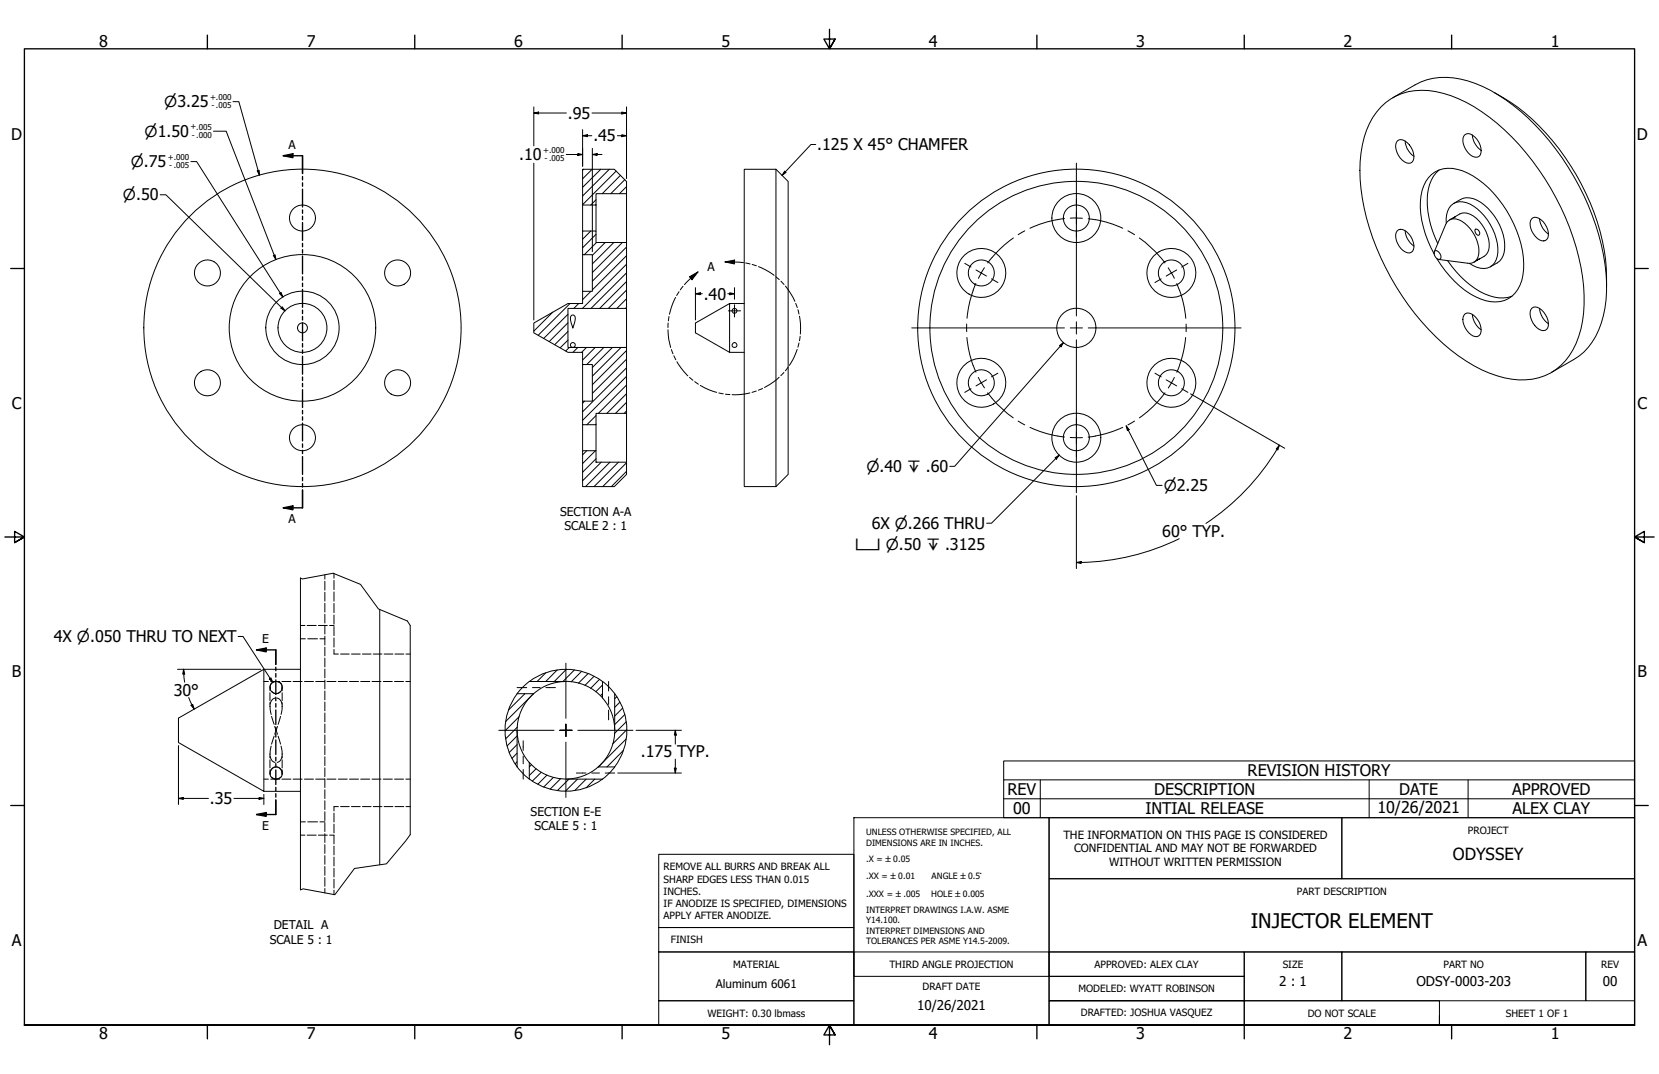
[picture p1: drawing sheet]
<svg xmlns="http://www.w3.org/2000/svg" width="864mm" height="559mm" viewBox="0 0 864 559" stroke-linecap="round" stroke-linejoin="round" font-family="sans-serif">
<!-- layer: Hatch (ANSI) -->
<g fill="none" stroke="#000" stroke-width=".52">
<path d="M304 88l-1 1M308 88l-5 5M313 88l-10 9M317 88l-14 14M321 89l-18 17M323 91l-10 10M325 93l-7 8M326 97l-4 4M310 104l-2 3M308 120l-5 4M310 122l-7 7M311 126l-7 7"/>
<path d="M315 126l-7 7M320 126l-12 11M324 126l-16 16M326 137l-23 23M326 133l-18 18M326 129l-18 17M297 158l-17 16M301 158l-2 2M308 152l-5 4M326 160h.1M326 155l-5 5M326 151l-9 9"/>
<path d="M326 146l-14 14M326 142l-18 18M288 162l-10 10M296 177l-4 4M296 172l-7 7M296 168l-10 10M296 164l-13 12M296 181l-2 2M301 181l-3 2M305 181l-2 2M310 181l-7 6M314 181l-9 9"/>
<path d="M319 181l-11 10M323 181l-15 15M326 196l-23 23M326 191l-23 23M326 187l-18 18M326 182l-18 18M304 209l-1 1M310 216l-5 5M326 214l-1 1M326 209l-6 6M326 205l-10 10M326 200l-15 15"/>
<path d="M305 235l-2 2M310 235l-7 6M310 221h.1M310 239l-7 7M313 240l-10 10M317 240l-12 13M322 240l-13 13M326 245l-8 8M326 241l-12 12M284 350l-4 5M290 349l-6 6M295 348l-6 7"/>
<path d="M299 349l-6 6M303 349l-6 6M306 350l-5 5M309 352l-5 5M312 354l-5 4M314 356l-4 4M269 378l-6 6M270 373l-7 7M273 361l-8 8M278 361l-15 14M314 361l-1 1M321 363l-1 1"/>
<path d="M323 365l-3 3M324 368l-4 5M325 372l-5 5M326 376l-6 6M326 380l-7 7M269 396l-1 1M269 392l-2 3M269 387l-4 5M269 383l-5 5M277 398l-1 1M279 400l-3 3M324 390l-8 9"/>
<path d="M326 384l-15 15M282 402l-5 4M285 403l-5 5M288 404l-5 6M292 405l-6 6M296 405l-6 6M301 405l-7 7M305 405l-6 6M310 405l-5 5"/>
</g>
<!-- layer: Visible (ANSI) -->
<g fill="none" stroke="#000" stroke-width=".52">
<path d="M719 56a31 31 0 0 1 32-7 96 96 0 0 1 50 39 123 123 0 0 1 24 70 41 41 0 0 1-18 36 39 39 0 0 1-36-2 120 120 0 0 1-52-58 100 100 0 0 1-10-58 39 39 0 0 1 10-20zM725 51a53 53 0 0 1 21-10 52 52 0 0 1 38 11 131 131 0 0 1 52 95 48 48 0 0 1-12 36l-5 4-11 7M778 48a117 117 0 0 1 53 67l3 10 2 10v14M727 73a6 6 0 0 1 8 5l1 2a3 3 0 0 1-1 5 3 3 0 0 1-5-2 8 8 0 0 1-3-10zM731 73l1 4 4 4M763 70a7 7 0 0 1 8 7 3 3 0 0 1-1 4 3 3 0 0 1-4 0 9 9 0 0 1-4-10zM766 70l1 4 4 4M303 88h17l6 6v7h-16v6h-7zM404 88l6 6v153l-6 6M404 88h-17v165h17M404 88v165M749 88a25 25 0 0 0-5 25l2 7 2 7"/>
<path d="M303 107v13M310 107v13M326 101v25M753 116a9 9 0 0 1 8-11 26 26 0 0 1 18 19 12 12 0 0 1-3 15 10 10 0 0 1-11-2M756 113h2l-3 1M757 106a11 11 0 0 1 16 1 27 27 0 0 1 10 26 10 10 0 0 1-7 6M757 113a9 9 0 0 1 13 2 17 17 0 0 1 4 16l-1 2-3 2M768 119a1.8 1.8 0 0 1 2 1 1.8 1.8 0 0 1-1 2l-1-1zM797 114a4 4 0 0 1 6 1 7 7 0 0 1 2 10 8 8 0 0 1-8-8zM801 114l2 5 3 3M303 120h7v6h16v34h-30v21h30v34h-16v6h-7v-12h5v-19h-5v-7h-7l-18-10v-5l18-10h7v-6h5v-19h-5zM303 133v19"/>
<path d="M727 120a4 4 0 0 1 6 2 7 7 0 0 1 2 9 8 8 0 0 1-8-7zM731 120l1 4 4 4M747 132a45 45 0 0 1-6-35 15 15 0 0 1 20-8 56 56 0 0 1 32 54 15 15 0 0 1-22 13 49 49 0 0 1-23-22M747 131l6-14a6 6 0 0 1 10-1 17 17 0 0 1 6 19 5 5 0 0 1-5 2l-15-2M747 130a2.9 2.9 0 0 1 3 5 2.9 2.9 0 0 1-3-5zM754 136a42 42 0 0 0 26 19l7-1M769 135h1l-3 1M380 158h7M297 164h2v1l-1 6-1-5zM326 160v21M362 168l18-10v25l-18-10zM763 163a7 7 0 0 1 8 6v1a3 3 0 0 1-2 5 3 3 0 0 1-4-2 8 8 0 0 1-2-10z"/>
<path d="M766 164l1 3 4 5M797 160a6 6 0 0 1 8 5l1 2a3 3 0 0 1 0 4 3 3 0 0 1-4 1 9 9 0 0 1-5-12zM801 160l2 6 3 2M303 190v19M380 183h7M326 215v25M303 235h7v5h16v7l-6 6h-17zM303 221v14M310 221v14M156 301v162M198 317v133M214 325v109"/>
<path d="M137 348h19M276 355l-7 6M276 355h18M276 355a32 32 0 0 1 38 0M294 355a25 25 0 0 0-16 6h-9M294 355a25 25 0 0 1 20 8M314 355l6 6M314 355v8M93 374l44-26v64l-44-26zM269 361a32 32 0 0 0 0 38M278 361a25 25 0 0 0-9 19M314 363v1a25 25 0 0 1 6 15"/>
<path d="M320 361v18M320 361a32 32 0 0 1 0 38M320 379a25 25 0 0 1-9 20M269 380a26 26 0 0 0 7 17M269 399l7 6M269 380v19M276 397v8M276 397a25 25 0 0 0 19 8M311 399v1a25 25 0 0 1-16 5M311 399h9M320 399l-6 6M137 412h19"/>
<path d="M276 405a32 32 0 0 0 38 0M295 405h19"/>
<circle cx="157" cy="113" r="7"/>
<circle cx="560" cy="113" r="7"/>
<circle cx="560" cy="113" r="13"/>
<circle cx="108" cy="142" r="7"/>
<circle cx="207" cy="142" r="7"/>
<circle cx="511" cy="142" r="13"/>
<circle cx="511" cy="142" r="7"/>
<circle cx="610" cy="142" r="7"/>
<circle cx="610" cy="142" r="13"/>
<circle cx="157" cy="171" r="38"/>
<circle cx="157" cy="171" r="2.6"/>
<circle cx="157" cy="171" r="13"/>
<circle cx="157" cy="171" r="19"/>
<circle cx="157" cy="171" r="83"/>
<circle cx="298" cy="180" r="1.3"/>
<circle cx="382" cy="180" r="1.3"/>
<circle cx="382" cy="162" r="1.2"/>
<circle cx="560" cy="171" r="10"/>
<circle cx="560" cy="171" r="76"/>
<circle cx="560" cy="171" r="83"/>
<circle cx="108" cy="199" r="7"/>
<circle cx="207" cy="199" r="7"/>
<circle cx="511" cy="199" r="13"/>
<circle cx="511" cy="199" r="7"/>
<circle cx="610" cy="199" r="7"/>
<circle cx="610" cy="199" r="13"/>
<circle cx="157" cy="228" r="7"/>
<circle cx="560" cy="228" r="13"/>
<circle cx="560" cy="228" r="7"/>
<circle cx="144" cy="358" r="3"/>
<circle cx="144" cy="402" r="3"/>
</g>
<!-- layer: Break Line (ANSI) -->
<path d="M156 301h1l16-3 15 6 9 13 15 6 2 2M214 434l-13 15-16 3-11 14-16-4-2 1" fill="none" stroke="#000" stroke-width=".52"/>
<!-- layer: Hidden (ANSI) -->
<g fill="none" stroke="#000" stroke-width=".52">
<path d="M169 299v2M174 298v3M169 302v5M169 308v5M169 314v4M169 320v4M174 302v5M174 308v5M174 314v5M174 320v5M156 325h3M156 332h3"/>
<path d="M160 325h5M160 332h5M166 325h4M167 332h2M169 325v5M169 331v5M169 337v4M172 325h2M174 326v5M174 332v5M174 338v2h2M137 355h3"/>
<path d="M141 357v2M141 355h5M141 360a2.6 2.6 0 0 0 5 0M143 355a2.7 2.7 0 0 0-2 4M144 355a2.7 2.7 0 0 1 3 4M147 355h4M147 357v2M153 355h4M158 355h5M164 355h5M169 342v5M169 348v5"/>
<path d="M169 354v4M169 360v4M170 355h5M176 355h5M177 340h5M182 355h5M183 340h5M188 355h4M189 340h4M194 355h4M194 340h5M200 355h4"/>
<path d="M200 340h5M205 355h5M206 340h4M211 355h3M211 340h3M141 360v5M141 366v2M141 367v5M141 373l2 4M143 378l1 2M143 363l-1 1-1 2M144 380l-1 2"/>
<path d="M144 380v2M144 363l2 1 1 2M144 378v2M146 373l-1 4M147 367l-1 5M147 360v5M147 366v2M169 365v5M169 371v5M169 377v4M141 392v2M141 395v5"/>
<path d="M141 394l1 2 1 1M141 388v4M143 383l-2 4M143 399a3 3 0 0 0-2 4M144 399a3 3 0 0 1 3 4M145 383l1 4M146 388l1 4M147 394l-1 2-2 1M147 392v2M147 395v5M169 382v5M169 388v5"/>
<path d="M169 394v4M169 399v5M137 405h3M141 401v2M141 405h5M141 404l3 1 2-1M147 405h4M147 401v2M153 405h4M158 405h5M164 405h5M169 405v5"/>
<path d="M169 411v4M169 417v4M170 405h5M176 405h5M176 420h-2v2M177 420h5M182 405h5M183 420h5M188 405h4M189 420h4M194 405h4M194 420h5"/>
<path d="M200 405h4M200 420h5M205 405h5M206 420h4M211 405h3M211 420h3M156 435h3M156 428h3M160 435h5M160 428h5M166 435h4M167 428h2"/>
<path d="M169 422v5M169 428v5M169 434v4M169 439v5M172 435h2v4M174 423v5M174 429v4M169 445v5M169 451v4M169 457v4M174 440v5M174 446v5"/>
<path d="M174 452v4M174 457v5M169 462v3M174 463v2"/>
</g>
<!-- layer: Detail Boundary (ANSI) -->
<g fill="none" stroke="#000" stroke-width=".52">
<path d="M377 136l5-1v2zM377 136l10 1M388 137h2M392 138h2M395 139l8 4M352 155l-4 9M353 152l-1 2M356 149l-2 2M359 144l4-3-3 5zM363 141l-7 7M404 144l2 1M407 146l1 2"/>
<path d="M409 149l5 8M414 158l1 2M348 172l1 9M348 168v2M348 165v2M415 161l1 2M416 178l-1 3M416 165l1 9M416 175v2M350 182v2M351 185l1 2M352 188l6 8"/>
<path d="M359 196l2 2M362 199l2 1M406 196l-8 6M408 194l-2 1M410 191l-1 2M415 182l-4 8M365 201l8 3M374 204l2 1M378 205h2M390 204l-9 1M394 203l-3 1M397 202l-2 1"/>
</g>
<g fill="#000">
<path d="M377 136l5-1v2z" fill-rule="evenodd"/>
<path d="M359 144l4-3-3 5z" fill-rule="evenodd"/>
</g>
<!-- layer: Section Line (ANSI) -->
<g fill="none" stroke="#000" stroke-width=".7">
<path d="M147 81l5-1v2zM147 81h10v9M157 92v2M157 95v2M157 98v10M157 109v2M157 113v1M157 116v9M157 127v1M157 130v2M157 133v9M157 144v2"/>
<path d="M157 147v2M157 151v9M157 161v2M157 165v1M157 168v9M157 179v2M157 182v2M157 185v10M157 196v2M157 199v2M157 203v9M157 214v1"/>
<path d="M157 217v2M157 220v9M157 231v2M157 234v2M157 238v9M157 248v2M157 252v1M157 255v9h-10M147 264l5-1v2zM134 338l5-1v2zM134 338h10v8M144 347v2"/>
<path d="M144 350v2M144 354v7M144 363v2M144 366v2M144 369v8M144 378v2M144 382v2M144 385v8M144 394v2M144 397v2M144 401v7M144 410v1"/>
<path d="M144 413v2M144 416v8h-10M134 424l5-1v2z"/>
</g>
<g fill="#000">
<path d="M147 81l5-1v2z" fill-rule="evenodd"/>
<path d="M147 264l5-1v2z" fill-rule="evenodd"/>
<path d="M134 338l5-1v2z" fill-rule="evenodd"/>
<path d="M134 424l5-1v2z" fill-rule="evenodd"/>
</g>
<!-- layer: Border (ANSI) -->
<g fill="none" stroke="#000" stroke-width=".7">
<path d="M108 18v7M216 18v7M324 18v7M432 15v10l-3-5h6l-3 5 3-5M540 18v7M648 18v7M756 18v7M6 140h7M851 140h7M3 279h10l-5-3v6l5-3-5 3M861 279h-10l5-3v6l-5-3 5 3M6 419h7"/>
<path d="M851 419h7M13 533v-508h838v508h-838h838M108 533v8M216 533v8M324 533v8M435 538l-3-5 3 5h-6l3-5v11M540 533v8M648 533v8M756 533v8"/>
</g>
<!-- layer: Title (ANSI) -->
<g fill="none" stroke="#000" stroke-width=".52">
<path d="M444 425h102v108h-102zM546 425h152v32h-152zM698 425h153v32h-153zM343 444h101v39h-101zM546 457h305v38h-305zM343 483h101v12h-101zM343 495h101v26h-101zM444 495h102v13h-102zM546 495h102v13h-102h102v13h-102v12h102v-12h-102zM648 495h50v26h-50zM698 495h127v26h-127zM825 495h26v26h-26z"/>
<path d="M343 521h101v12h-101zM648 521h101v12h-101zM851 521v12h-102v-5"/>
</g>
<!-- layer: Symbol (ANSI) -->
<g fill="none" stroke="#000" stroke-width=".52">
<path d="M425 75h-3l-15 16M408 89l1 1-2 1zM552 180l2-2-2 2zM554 178l-57 65h-3M549 238l2-1-1 2zM551 237l-35 35h-2M124 331h2l16 24M140 353h1l1 2zM522 406v-10h329v10M522 416h329M542 406v19M713 406v19"/>
<path d="M764 406v19M851 406h-329v10M851 406v19h-329v-9"/>
</g>
<g fill="#000">
<path d="M408 89l1 1-2 1z" fill-rule="evenodd"/>
<path d="M552 180l2-2-2 2z" fill-rule="evenodd"/>
<path d="M549 238l2-1-1 2z" fill-rule="evenodd"/>
<path d="M140 353h1l1 2z" fill-rule="evenodd"/>
</g>
<!-- layer: Center Mark (ANSI) -->
<g fill="none" stroke="#000" stroke-width=".52">
<path d="M560 85v79M502 137l3 2M618 137l-3 2M382 159v6M508 140l6 4M516 145l3 2M604 145l-3 2M613 140l-6 4M379 162h7M475 171h79M557 171h6M560 167v7"/>
<path d="M560 177v79M566 171h80M514 198l-6 3M519 194l-3 2M601 194l3 2M607 198l6 3M505 202l-3 2M615 202l3 2M295 345v29M260 380h28M295 377v3h-4h7h-3v3M295 377v6"/>
<path d="M301 380h29M295 386v29"/>
</g>
<!-- layer: Centerline (ANSI) -->
<g fill="none" stroke="#000" stroke-width=".52">
<path d="M554 114a57 57 0 0 0-18 5M557 113l6 1M566 114h4M570 114l7 2 7 3M512 139l-3 6M516 134l-2 3M528 124l-6 4-5 6M533 120l-3 2M587 120l4 2M593 124l6 5 5 5M604 134l2 3M608 139l3 6"/>
<path d="M508 148l-1 1a60 60 0 0 0-4 17M613 148a54 54 0 0 1 4 18M503 169v4M503 176a54 54 0 0 0 5 18M617 176a60 60 0 0 1-4 18M617 169v4M509 196l3 6M611 196l-3 6M514 204l1 1a57 57 0 0 0 12 12M530 219l3 2M591 219l-4 2M606 204v1a57 57 0 0 1-13 12"/>
<path d="M536 222a57 57 0 0 0 18 5M557 228h6M570 227h-4M584 222l-7 3-7 2M269 358h5M277 358h4M284 358h5M317 355v5M317 363v4M317 370v5M272 385v5M272 393v4"/>
<path d="M272 400v5M300 402h5M308 402h4M315 402h5"/>
</g>
<!-- layer: Dimension (ANSI) -->
<g fill="none" stroke="#000" stroke-width=".52">
<path d="M121 53h3l11 38M278 59l2-1v1zM278 59h17M278 56v20M308 59h18M324 58l2 1h-2zM326 56v37M111 68h7l26 67M301 80h2l-2 1zM303 71l3-1v1zM303 67v19M303 71h5"/>
<path d="M308 77v54M321 71h5M324 70l2 1h-2zM99 84h3l45 71M134 89h1v2zM278 85v81M295 80h8M308 80h3v1zM308 80h5M83 101h3l62 61M142 133h1l1 2zM145 153l1-1 1 3z"/>
<path d="M147 160l1 2-2-2zM362 153l3-1v1zM362 153h4M362 150v16M379 153h3M380 152l2 1h-2zM382 150v6M620 205l49 28M586 222l2 2h-1zM586 222l16 31h3M666 232l-1 2h-1zM666 232a122 122 0 0 1-38 40"/>
<path d="M560 258v38M560 293l3-1v1zM614 280a122 122 0 0 1-54 13M92 348h44M96 348v3h-1zM96 348v3M96 351v4M98 363l3 6M99 367h1l1 2zM331 380h24M352 380v2h-1zM352 380v7"/>
<path d="M93 388v31M351 400h1v2zM352 395v7M93 415h2v1zM93 415h16M122 415h15M135 415h2l-2 1zM137 413v6M322 402h33"/>
</g>
<g fill="#000">
<path d="M278 59l2-1v1z" fill-rule="evenodd"/>
<path d="M324 58l2 1h-2z" fill-rule="evenodd"/>
<path d="M303 71l3-1v1z" fill-rule="evenodd"/>
<path d="M308 80h3v1z" fill-rule="evenodd"/>
<path d="M324 70l2 1h-2z" fill-rule="evenodd"/>
<path d="M134 89h1v2z" fill-rule="evenodd"/>
<path d="M301 80h2l-2 1z" fill-rule="evenodd"/>
<path d="M142 133h1l1 2z" fill-rule="evenodd"/>
<path d="M145 153l1-1 1 3z" fill-rule="evenodd"/>
<path d="M362 153l3-1v1z" fill-rule="evenodd"/>
<path d="M380 152l2 1h-2z" fill-rule="evenodd"/>
<path d="M147 160l1 2-2-2z" fill-rule="evenodd"/>
<path d="M586 222l2 2h-1z" fill-rule="evenodd"/>
<path d="M666 232l-1 2h-1z" fill-rule="evenodd"/>
<path d="M560 293l3-1v1z" fill-rule="evenodd"/>
<path d="M96 348v3h-1z" fill-rule="evenodd"/>
<path d="M99 367h1l1 2z" fill-rule="evenodd"/>
<path d="M351 400h1v2z" fill-rule="evenodd"/>
<path d="M352 380v2h-1z" fill-rule="evenodd"/>
<path d="M93 415h2v1z" fill-rule="evenodd"/>
<path d="M135 415h2l-2 1z" fill-rule="evenodd"/>
</g>
<text font-size="10.5" x="651" y="483">INJECTOR ELEMENT</text>
<text font-size="8.7" x="756" y="448">ODYSSEY</text>
<g font-size="8.4">
<text x="52" y="24">8</text>
<text x="160" y="24">7</text>
<text x="268" y="24">6</text>
<text x="376" y="24">5</text>
<text x="483" y="24">4</text>
<text x="591" y="24">3</text>
<text x="699" y="24">2</text>
<text x="807" y="24">1</text>
<text x="296" y="62">.95</text>
<text x="6" y="73">D</text>
<text x="309" y="74">.45</text>
<text x="852" y="73">D</text>
<text x="270" y="83">.10</text>
<text x="425" y="78">.125 X 45° CHAMFER</text>
<text x="366" y="156">.40</text>
<text x="6" y="213">C</text>
<text x="852" y="213">C</text>
<text x="454" y="275">6X ⌀.266 THRU</text>
<text x="605" y="279">60° TYP.</text>
<text x="28" y="334">4X ⌀.050 THRU TO NEXT</text>
<text x="6" y="352">B</text>
<text x="852" y="352">B</text>
<text x="90" y="362">30°</text>
<text x="334" y="394">.175 TYP.</text>
<text x="649" y="404">REVISION HISTORY</text>
<text x="525" y="414">REV</text>
<text x="601" y="414">DESCRIPTION</text>
<text x="728" y="414">DATE</text>
<text x="787" y="414">APPROVED</text>
<text x="109" y="418">.35</text>
<text x="527" y="424">00</text>
<text x="596" y="424">INTIAL RELEASE</text>
<text x="717" y="423">10/26/2021</text>
<text x="787" y="424">ALEX CLAY</text>
<text x="6" y="492">A</text>
<text x="852" y="492">A</text>
<text x="52" y="541">8</text>
<text x="160" y="541">7</text>
<text x="268" y="541">6</text>
<text x="376" y="541">5</text>
<text x="483" y="541">4</text>
<text x="591" y="541">3</text>
<text x="699" y="541">2</text>
<text x="807" y="541">1</text>
</g>
<g font-size="7.9">
<text x="85" y="56">⌀3.25</text>
<text x="75" y="71">⌀1.50</text>
<text x="68" y="87">⌀.75</text>
<text x="64" y="104">⌀.50</text>
<text x="451" y="246">⌀.40 ↧ .60</text>
<text x="606" y="255">⌀2.25</text>
<text x="445" y="286">⌴ ⌀.50 ↧ .3125</text>
</g>
<g font-size="7">
<text x="666" y="513">2 : 1</text>
<text x="737" y="513">ODSY-0003-203</text>
<text x="834" y="513">00</text>
<text x="477" y="525">10/26/2021</text>
</g>
<g font-size="6.3">
<text x="150" y="78">A</text>
<text x="368" y="141">A</text>
<text x="292" y="268">SECTION A-A</text>
<text x="150" y="272">A</text>
<text x="294" y="276">SCALE 2 : 1</text>
<text x="137" y="335">E</text>
<text x="276" y="424">SECTION E-E</text>
<text x="137" y="432">E</text>
<text x="278" y="432">SCALE 5 : 1</text>
<text x="142" y="484">DETAIL A</text>
<text x="140" y="491">SCALE 5 : 1</text>
</g>
<text font-size="6.1" x="373" y="514">Aluminum 6061</text>
<g font-size="5.9">
<text x="554" y="436">THE INFORMATION ON THIS PAGE IS CONSIDERED</text>
<text x="559" y="443">CONFIDENTIAL AND MAY NOT BE FORWARDED</text>
<text x="577" y="451">WITHOUT WRITTEN PERMISSION</text>
</g>
<g font-size="5.2">
<text x="764" y="434">PROJECT</text>
<text x="345" y="453">REMOVE ALL BURRS AND BREAK ALL</text>
<text x="345" y="459">SHARP EDGES LESS THAN 0.015</text>
<text x="345" y="465">INCHES.</text>
<text x="675" y="465">PART DESCRIPTION</text>
<text x="345" y="472">IF ANODIZE IS SPECIFIED, DIMENSIONS</text>
<text x="345" y="478">APPLY AFTER ANODIZE.</text>
<text x="349" y="491">FINISH</text>
<text x="382" y="504">MATERIAL</text>
<text x="463" y="504">THIRD ANGLE PROJECTION</text>
<text x="570" y="504">APPROVED: ALEX CLAY</text>
<text x="668" y="504">SIZE</text>
<text x="751" y="504">PART NO</text>
<text x="834" y="504">REV</text>
<text x="480" y="515">DRAFT DATE</text>
<text x="561" y="516">MODELED: WYATT ROBINSON</text>
<text x="368" y="529">WEIGHT: 0.30 lbmass</text>
<text x="563" y="529">DRAFTED: JOSHUA VASQUEZ</text>
<text x="681" y="529">DO NOT SCALE</text>
<text x="784" y="529">SHEET 1 OF 1</text>
</g>
<g font-size="4.5">
<text x="451" y="435">UNLESS OTHERWISE SPECIFIED, ALL</text>
<text x="451" y="440">DIMENSIONS ARE IN INCHES.</text>
<text x="451" y="449">.X = ±0.05</text>
<text x="451" y="458">.XX = ±0.01</text>
<text x="485" y="458">ANGLE ±0.5°</text>
<text x="451" y="467">.XXX = ±.005</text>
<text x="485" y="467">HOLE ±0.005</text>
<text x="451" y="475">INTERPRET DRAWINGS I.A.W. ASME</text>
<text x="451" y="480">Y14.100.</text>
<text x="451" y="486">INTERPRET DIMENSIONS AND</text>
<text x="451" y="491">TOLERANCES PER ASME Y14.5-2009.</text>
</g>
<g font-size="4.2">
<text x="109" y="52">+.000</text>
<text x="110" y="56">- .005</text>
<text x="99" y="67">+.005</text>
<text x="100" y="72">- .000</text>
<text x="87" y="83">+.000</text>
<text x="283" y="80">+.000</text>
<text x="284" y="84">- .005</text>
<text x="88" y="87">- .005</text>
</g>
</svg>
